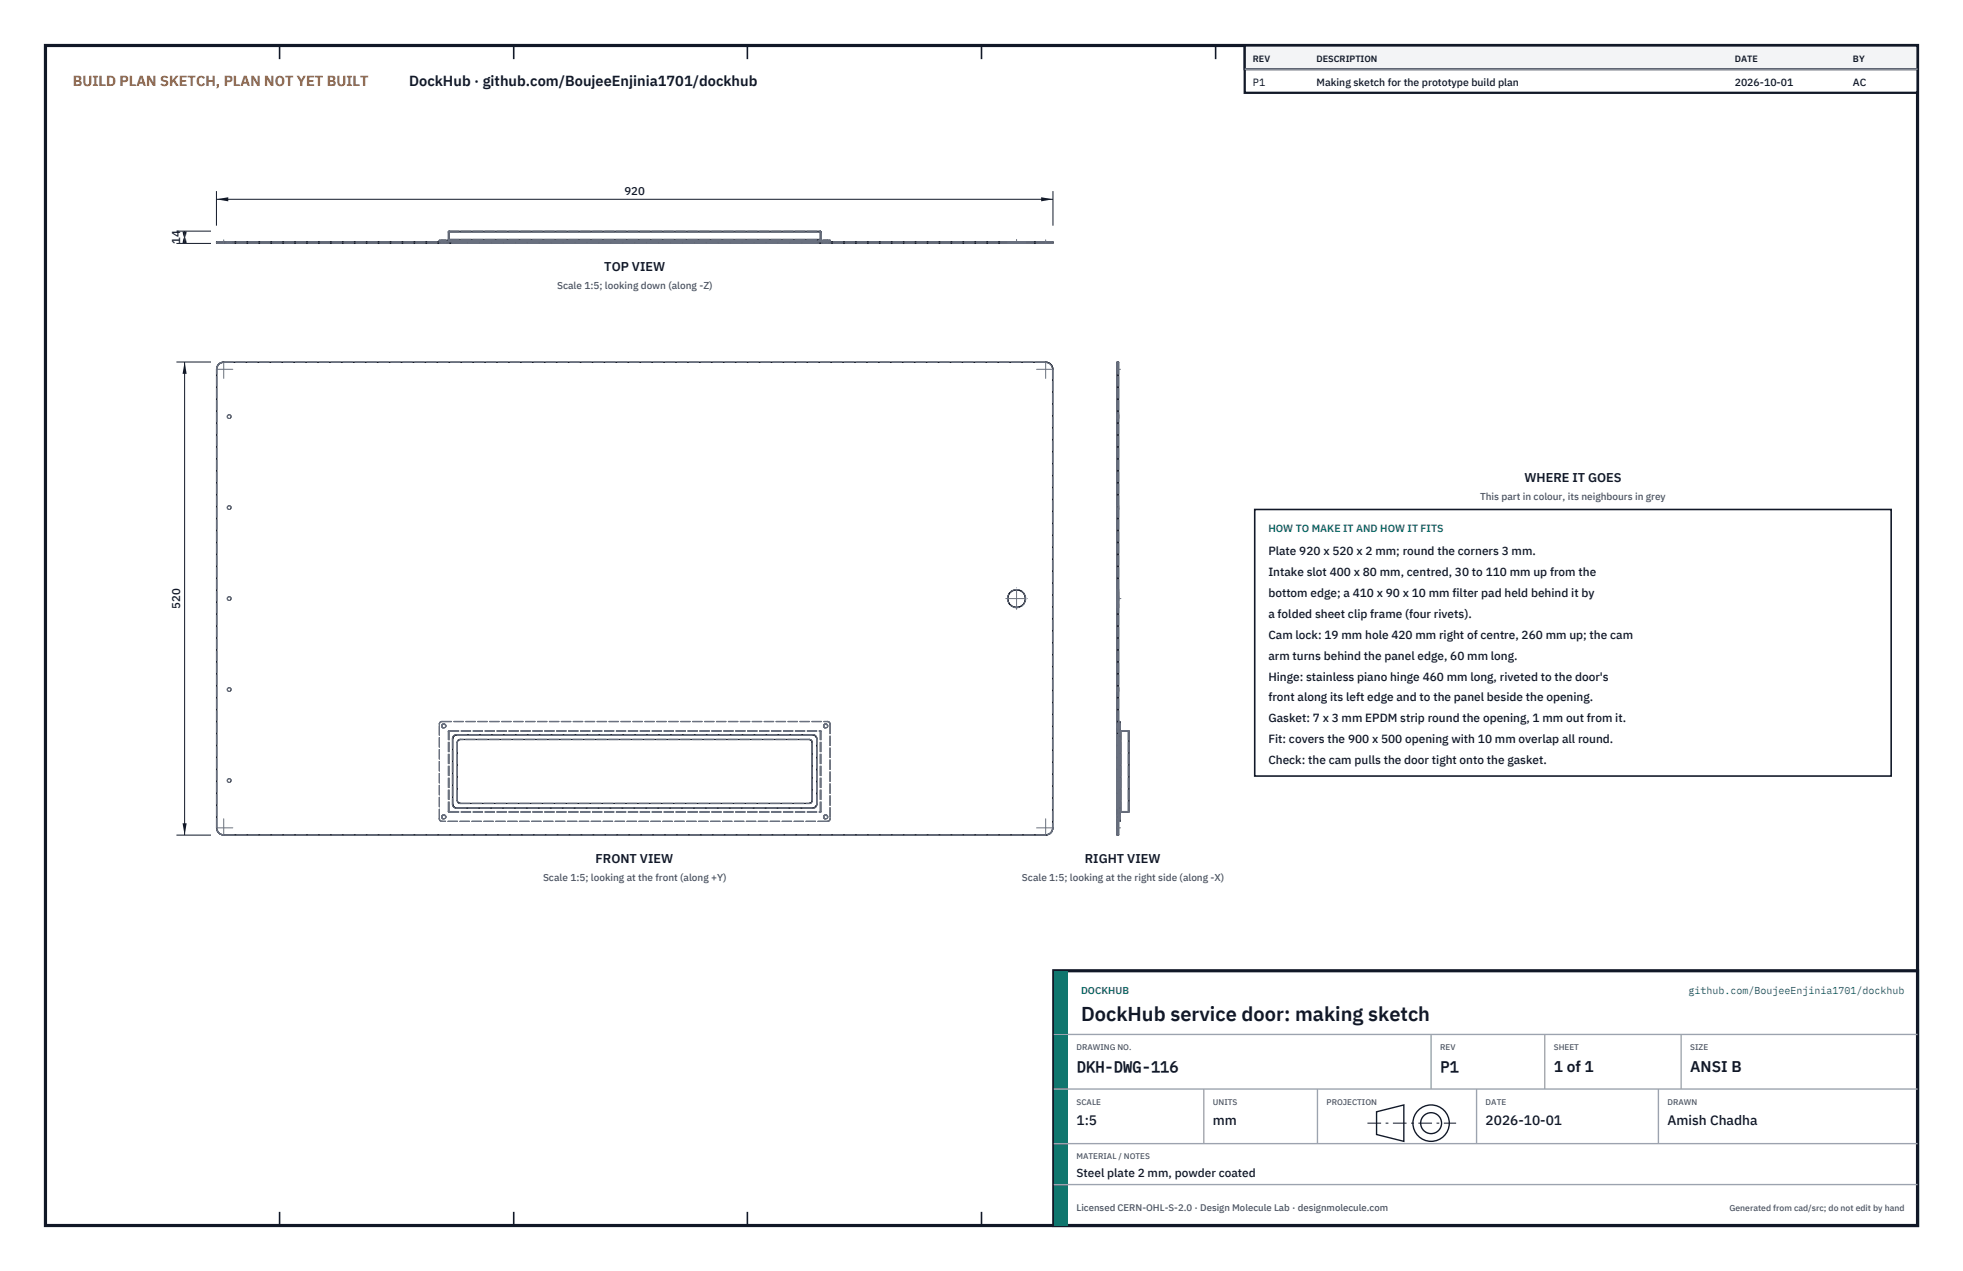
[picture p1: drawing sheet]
<svg xmlns="http://www.w3.org/2000/svg" width="432mm" height="279mm" viewBox="0 0 432 279" stroke-linecap="round" stroke-linejoin="round" font-family="sans-serif">
<path d="M10 10h411.8v259.4h-411.8z" fill="none" stroke="#111827" stroke-width=".7" stroke-linecap="butt"/>
<g fill="none" stroke="#111827" stroke-width=".35">
<path d="M61.5 10v3M113 10v3M164.4 10v3M215.9 10v3M267.4 10v3M318.9 10v3M370.3 10v3M61.5 266.4v3M113 266.4v3M164.4 266.4v3M215.9 266.4v3M267.4 266.4v3"/>
<path d="M318.9 266.4v3M370.3 266.4v3"/>
</g>
<g fill="none" stroke="#111727" stroke-width=".22">
<path d="M47.6 53.2h184M47.6 53.4h184M47.6 53.2v.2M49.2 53.1v.4M96.6 53.1h.1M96.6 53.1h.6M96.6 52.9h.6M96.6 52.9v.2M97.2 52.8l-.6 .1M97.2 53.1h.1M97.2 52.8v.1M97.2 52.8h84.8"/>
<path d="M97.2 53.1h85.4M97.2 52.9h85.4M97.2 52.9v.2M98.6 52.6l.2 .2v-.2M98.6 52.6h.2M98.6 51h.2M98.6 51v1.6M98.8 50.8l-.2 .2M98.8 50.8v.2M98.8 50.8h81.6M98.8 52.6h81.6M98.8 51v1.6"/>
<path d="M98.8 51h81.6M180.4 52.6v.2l.2-.2M180.4 50.8l.2 .2M180.4 52.6h.2M180.4 51h.2M180.4 50.8v.2M180.4 51v1.6M180.6 51v1.6M182 52.8l.6 .1M182 52.8v.3M182.6 53.1h.1M182.6 52.9v.2"/>
<path d="M230 53.1v.4M231.6 53.2v.2M49.2 79.6a1.6 1.6 0 0 0-1.6 1.6M49.2 79.7a1.5 1.5 0 0 0-1.5 1.5M49.2 79.6v.1M49.2 79.6h180.8M49.2 79.7h180.8M230 79.6a1.6 1.6 0 0 1 1.6 1.6M230 79.7a1.5 1.5 0 0 1 1.5 1.5M230 79.6v.1M245.8 79.6v104M245.8 79.6h.2"/>
<path d="M246 79.6v104M47.6 81.2h.1M47.6 81.2v100.8M47.7 81.2v100.8M231.5 81.2h.1M231.5 81.2v100.8M231.6 81.2v100.8M245.7 81.2h.4M246.1 159.2h.1M246.1 158.6h.1M246.1 158.6v.6M246.1 158.6h.2"/>
<path d="M246.1 159.2v21.4M246.1 159.2h.2M246.3 158.6l.1 .6M246.3 158.6v.6M246.3 159.2h.1M246.3 159.2v21.4M246.4 159.2v20.8M99.5 176.8a.9 .9 0 0 0 .9 .9M99.5 176.8h.1M99.5 162.4h.1M99.5 162.4v14.4M99.6 176.8l.2 .6 .6 .2"/>
<path d="M99.6 162.4v14.4M100.4 161.6a.8 .8 0 0 0-.8 .8M100.4 161.5a.9 .9 0 0 0-.9 .9M100.4 177.6v.1M100.4 161.5v.1M100.4 177.6h78.4M100.4 161.6h78.4M100.4 177.7h78.4M100.4 161.5h78.4M100.6 176l.1 .5 .5 .1M100.6 176h.1M100.6 163.2h.1"/>
<path d="M100.6 163.2v12.8M100.6 176a.6 .6 0 0 0 .6 .6M101.2 162.6a.6 .6 0 0 0-.6 .6M101.2 162.5l-.5 .2-.1 .5M101.2 176.6h.1M101.2 162.5v.1M101.2 176.6h76.8M101.2 162.6h76.8M101.2 162.5h76.8M178 162.6a.6 .6 0 0 1 .6 .6M178 162.5l.5 .2 .2 .5M178 176.6h.1"/>
<path d="M178 162.5v.1M178.6 176a.6 .6 0 0 1-.6 .6M178.6 176h.1M178.6 163.2h.1M178.6 163.2v12.8M178.7 176l-.2 .5-.5 .1M178.7 163.2v12.8M178.8 161.6l.6 .2 .2 .6M178.8 161.5a.9 .9 0 0 1 .9 .9M178.8 177.6v.1M178.8 161.5v.1M179.6 176.8a.8 .8 0 0 1-.8 .8"/>
<path d="M179.6 176.8h.1M179.6 162.4h.1M179.6 162.4v14.4M179.7 176.8a.9 .9 0 0 1-.9 .9M179.7 162.4v14.4M246.1 180h.3M246.4 180l-.1 .6M246.6 178.4h-.2l.2 .2M246.6 160.6l-.2 .2h.2M246.6 178.4v.2M246.6 160.6v.2M246.6 178.6h1.6"/>
<path d="M246.6 160.6h1.6M246.6 160.8v17.6M246.6 178.4h1.6M246.6 160.8h1.6M248.2 160.6l.2 .2M248.2 178.4v.2M248.2 160.6v.2M248.2 178.4h.2M248.2 160.8h.2M248.2 160.8v17.6M248.4 178.4l-.2 .2M248.4 160.8v17.6"/>
<path d="M47.6 182a1.6 1.6 0 0 0 1.6 1.6M47.6 182h.1M47.7 182a1.5 1.5 0 0 0 1.5 1.5M49.2 183.5v.1M49.2 183.6h180.8M49.2 183.5h180.8M230 183.5v.1M231.5 182a1.5 1.5 0 0 1-1.5 1.5M231.5 182h.1M231.6 182a1.6 1.6 0 0 1-1.6 1.6M245.7 182h.4M245.8 183.6h.2"/>
<path d="M246.1 180.5v.1M246.1 180.6h.2"/>
<circle cx="50.4" cy="91.6" r=".42"/>
<circle cx="50.4" cy="111.6" r=".42"/>
<circle cx="50.4" cy="131.6" r=".42"/>
<circle cx="223.6" cy="131.6" r="1.91"/>
<circle cx="223.6" cy="131.6" r="2"/>
<circle cx="50.4" cy="151.6" r=".42"/>
<circle cx="97.6" cy="159.6" r=".42"/>
<circle cx="181.6" cy="159.6" r=".42"/>
<circle cx="50.4" cy="171.6" r=".42"/>
<circle cx="97.6" cy="179.6" r=".42"/>
<circle cx="181.6" cy="179.6" r=".42"/>
</g>
<g fill="none" stroke="#6a7180" stroke-width=".22" stroke-dasharray="2.1 .5">
<path d="M47.6 53.2v.2M49.2 53.1h-1.5M49.2 53.5h-1.5M49.2 53.2h-1.6M49.2 53.4h-1.6M49.2 53.2v.2M49.2 53.2v-.1M49.2 53.4v.1M50 53.1h.8M50 53.5h.8M50 53.1v.4M50.8 53.1h-.8"/>
<path d="M50.8 53.5h-.8M50.8 53.1v.4M96.6 53.1h.1M96.6 52.9v.2M96.6 52.9l.1-.1M96.7 53.1h.5M97.1 53.1h1M97.1 52.8h1M97.2 53.5h.8M97.2 53.1h.8M97.2 53.1v.4M97.2 53.1h-.1"/>
<path d="M97.2 53.1v-.2M97.2 52.9l-.1-.1M97.2 52.9h.8M97.2 53.1h-.5M97.2 53.1h84.8M97.2 53.1h.1M97.2 53.1h-.6M97.2 52.9h-.6M97.2 52.9v.2M97.2 52.9v-.1M98 53.5h-.8M98 53.1v.4"/>
<path d="M98 53.1h-.8M98 53.1h.1M98 52.9v.2M98 52.9l.1-.1M98 52.9h-.8M98.1 53.1h-1M98.1 52.8h-1M98.6 52.6l.2 .2M98.6 52.6v-1.6M98.6 51l.2-.2M98.8 52.8h81.6M98.8 50.8h81.6"/>
<path d="M98.8 52.6v.2M98.8 52.6h81.6M98.8 52.6h-.2M98.8 52.6v-1.6M98.8 51h81.6M98.8 51h-.2M98.8 51v-.2M99.5 53.5h.9M99.5 53.1h.9M99.6 53.4l-.1 .1M99.6 53.2v.2M99.6 53.2l-.1-.1"/>
<path d="M99.6 53.4h.8M99.6 53.2h.8M100.4 53.5h78.4M100.4 53.5h-.9M100.4 53.1h78.4M100.4 53.1h-.9M100.4 53.4v.1M100.4 53.4h78.4M100.4 53.4h-.8M100.4 53.2v.2M100.4 53.2h78.4M100.4 53.2h-.8"/>
<path d="M100.4 53.2v-.1M100.6 53.1h.6M100.6 52.8h.6M100.6 53.1h.1M100.6 52.9v.2M100.6 52.9v-.1M100.6 52.9h.6M101.2 53.1h76.8M101.2 53.1h-.6M101.2 52.8h76.8M101.2 52.8h-.6M101.2 53.1h.1"/>
<path d="M101.2 52.9v.2M101.2 52.9h76.8M101.2 52.9h-.6M101.2 52.9v-.1M178 53.1h.7M178 53.1h-76.8M178 52.8h.7M178 52.8h-76.8M178 53.1h.1M178 53.1h.6M178 52.9v.2M178 52.9h.6"/>
<path d="M178 52.9h-76.8M178 52.9v-.1M178.6 53.1h.1M178.6 52.9v.2M178.6 52.9l.1-.1M178.6 53.1h-.6M178.6 52.9h-.6M178.7 53.1h-.7M178.7 52.8h-.7M178.8 53.5h.9M178.8 53.5h-78.4M178.8 53.1h.9"/>
<path d="M178.8 53.1h-78.4M178.8 53.4v.1M178.8 53.4h.8M178.8 53.4h-78.4M178.8 53.2v.2M178.8 53.2h.8M178.8 53.2h-78.4M178.8 53.2v-.1M179.6 53.4l.1 .1M179.6 53.2v.2M179.6 53.2l.1-.1M179.6 53.4h-.8"/>
<path d="M179.6 53.2h-.8M179.7 53.5h-.9M179.7 53.1h-.9M180.4 52.6v.2M180.4 52.6v-1.6M180.4 52.6h.2M180.4 51v-.2M180.4 51h.2M180.6 52.6l-.2 .2M180.6 52.6v-1.6M180.6 51l-.2-.2M181.1 53.1h1"/>
<path d="M181.1 52.8h1M181.2 53.5h.8M181.2 53.1h.8M181.2 53.1v.4M181.2 53.1h-.1M181.2 53.1v-.2M181.2 52.9l-.1-.1M181.2 52.9h.8M182 53.1h-84.8M182 53.1h.6M182 52.8h-84.8M182 53.1h.1"/>
<path d="M182 52.9h-84.8M182 52.9v.2M182 52.9v-.1M182 53.5h-.8M182 53.1v.4M182 53.1h-.8M182 52.9l.1-.1M182 52.9h-.8M182.1 53.1h-1M182.1 52.8h-1M182.6 53.1h-.6M182.6 53.1h.1"/>
<path d="M182.6 52.9v.2M182.6 52.9v-.1M182.6 52.9h-.6M221.6 53.1h4M221.6 53.5h4M221.7 53.2l-.1-.1M221.7 53.4l-.1 .1M221.7 53.4v-.2M221.7 53.2h3.8M221.7 53.4h3.8M225.5 53.2l.1-.1M225.5 53.4l.1 .1"/>
<path d="M225.5 53.2v.2M225.5 53.2h-3.8M225.5 53.4h-3.8M225.6 53.1h-4M225.6 53.5h-4M230 53.1h-180.8M230 53.5h-180.8M230 53.2h-180.8M230 53.4h-180.8M230 53.2v.2M230 53.2v-.1M230 53.4v.1"/>
<path d="M231.5 53.1h-1.5M231.5 53.5h-1.5M231.6 53.2v.2M231.6 53.2h-1.6M231.6 53.4h-1.6M49.2 79.6h180.8M49.2 79.7h180.8M49.2 79.6v.1M230 79.7a1.5 1.5 0 0 1 1.5 1.5M230 79.6v.1M245.8 79.6l-.1 .1M246 79.6h-.2"/>
<path d="M246 79.6l.1 .1M47.6 81.2a1.6 1.6 0 0 1 1.6-1.6M47.6 81.2h.1M47.7 81.2a1.5 1.5 0 0 1 1.5-1.5M231.5 81.2v100.8M231.6 81.2v100.8M231.6 81.2h-.1M245.7 81.2v-1.5M245.7 91.6v-.4M245.7 91.2v.8M245.7 92v-.4M245.8 81.2h-.1"/>
<path d="M245.8 81.2v-1.6M246 81.2h-.2M246 81.2h.1M246 81.2v-1.6M246.1 81.2v-1.5M246.1 91.6v-.4M246.1 91.2v.8M246.1 92v-.4M246.1 91.2h-.4M246.1 92h-.4M245.7 111.6v-.4M245.7 111.2v.8"/>
<path d="M245.7 112v-.4M246.1 111.6v-.4M246.1 111.2v.8M246.1 112v-.4M246.1 111.2h-.4M246.1 112h-.4M245.7 131.6v-.4M245.7 131.2v.8M245.7 132v-.4M245.7 131.6v-2M245.7 129.6v4M245.7 133.6v-2"/>
<path d="M245.8 129.7l-.1-.1M245.8 133.5l-.1 .1M245.8 133.5h.2M245.8 129.7h.2M245.8 131.6v-1.9M245.8 129.7v3.8M245.8 133.5v-1.9M246 129.7l.1-.1M246 133.5l.1 .1M246 131.6v-1.9M246 129.7v3.8M246 133.5v-1.9"/>
<path d="M246.1 131.6v-.4M246.1 131.2v.8M246.1 132v-.4M246.1 131.6v-2M246.1 129.6v4M246.1 133.6v-2M246.1 131.2h-.4M246.1 132h-.4M96.6 159.2a.6 .6 0 0 1 .6-.6M96.6 159.2h.1M96.7 159.2v-.3l.5-.3M97.2 158.6h84.8"/>
<path d="M97.2 158.6h.1M182 158.6l.3 .1 .3 .5M182 158.6a.6 .6 0 0 1 .6 .6M182 158.6h.1M182.6 159.2v20.8M182.6 159.2h.1M245.7 159.6v-.4M245.7 159.2v.8M245.7 151.6v-.4M245.7 151.2v.8M245.7 152v-.4M246.1 151.6v-.4"/>
<path d="M246.1 151.2v.8M246.1 152v-.4M246.1 159.2v20.8M246.1 158.6v.6M246.1 159.2v-.6M246.1 159.6v-.4M246.1 159.2v.8M246.1 159.6v-.5M246.1 159.1v1M246.1 151.2h-.4M246.1 152h-.4M246.1 159.2h-.4"/>
<path d="M246.1 158.6h.1M246.1 159.2v-.1M246.1 159.2h.2M246.1 159.2h.1M246.3 158.6h-.2M246.3 158.6h.1M246.3 159.2l.1-.1M246.3 159.2v-.6M246.3 159.2h-.2M246.3 159.2h.1M246.3 159.6v-.4M246.3 159.2v.8"/>
<path d="M246.4 159.6v-.5M246.4 159.1v1M96.6 180v-20.8M96.6 180h.1M96.7 180v-20.8M98.6 178.4v-17.6M98.6 160.8l.2-.2M98.6 178.4h.2M98.6 160.8h.2M98.8 178.4h81.6M98.8 160.8h81.6M98.8 178.4v-17.6"/>
<path d="M98.8 178.6h81.6M98.8 160.6h81.6M98.8 178.6l-.2-.2M98.8 160.6l-.2 .2M98.8 178.6v-.2M98.8 160.6v.2M98.8 160.8v-.2M98.8 160.8h-.2M99.5 176.8a.9 .9 0 0 0 .9 .9M99.5 162.4v14.4M99.6 162.4v14.4M99.6 176.8h-.1"/>
<path d="M99.6 162.4h-.1M100.4 177.6h78.4M100.4 177.7h78.4M100.4 161.5a.9 .9 0 0 0-.9 .9M100.4 177.6v.1M100.4 161.6v-.1M100.6 176l.1 .5 .5 .1M100.6 163.2v12.8M100.6 176h.1M100.6 163.2h.1M101.2 176.6h76.8M101.2 162.5l-.5 .2-.1 .5"/>
<path d="M101.2 176.6h.1M101.2 162.6v-.1M178 162.6h-76.8M178 176.6l.5-.1 .2-.5M178 162.5h-76.8M178 176.6h.1M178 162.6v-.1M178.6 176v-12.8M178.6 176h.1M178.6 163.2h.1M178.7 176v-12.8M178.7 163.2l-.2-.5-.5-.2"/>
<path d="M178.8 161.6h-78.4M178.8 177.7a.9 .9 0 0 0 .9-.9M178.8 161.5h-78.4M178.8 177.6v.1M178.8 161.6v-.1M179.6 176.8v-14.4M179.6 176.8h.1M179.6 162.4h.1M179.7 176.8v-14.4M179.7 162.4a.9 .9 0 0 0-.9-.9M180.4 178.4v-17.6M180.4 178.6l.2-.2"/>
<path d="M180.4 160.6l.2 .2M180.4 178.6v-.2M180.4 160.6v.2M180.4 160.8h.2M180.4 160.8v-.2M180.6 178.4v-17.6M180.6 160.8l-.2-.2M180.6 178.4h-.2M180.6 160.8h-.2M182.6 180l-.3 .5h-.3M182.6 180a.6 .6 0 0 1-.6 .6M182.6 180h.1"/>
<path d="M245.7 171.6v-.4M245.7 171.2v.8M245.7 172v-.4M245.7 179.6v-.4M245.7 179.2v.8M245.7 160v-.4M245.7 176.8v.9M245.7 162.4v14.4M245.7 161.5v.9M245.7 177.7v-.9M245.7 176.8v-14.4M245.7 162.4v-.9"/>
<path d="M245.8 177.6l-.1 .1M245.8 161.6l-.1-.1M245.8 176.8h-.1M245.8 176.8v.8M245.8 162.4h-.1M245.8 162.4v14.4M245.8 161.6v.8M245.8 177.6v-.8M245.8 176.8v-14.4M245.8 162.4v-.8M246 177.6h-.2M246 161.6h-.2"/>
<path d="M246 177.6l.1 .1M246 161.6l.1-.1M246 176.8h-.2M246 176.8v.8M246 162.4v14.4M246 162.4h-.2M246 161.6v.8M246 177.6v-.8M246 176.8v-14.4M246 162.4v-.8M246 176.8h.1M246 162.4h.1"/>
<path d="M246.1 171.6v-.4M246.1 171.2v.8M246.1 172v-.4M246.1 180v.5M246.1 180v-20.8M246.1 179.6v-.4M246.1 179.2v.8M246.1 160v-.4M246.1 179.6v-.5M246.1 179.1v1M246.1 160.1v-.5M246.1 176.8v.9"/>
<path d="M246.1 162.4v14.4M246.1 161.5v.9M246.1 177.7v-.9M246.1 176.8v-14.4M246.1 162.4v-.9M246.1 176v.6M246.1 163.2v12.8M246.1 162.5v.7M246.1 176.6v-.6M246.1 176v-12.8M246.1 163.2v-.7M246.1 171.2h-.4"/>
<path d="M246.1 172h-.4M246.1 179.2h-.4M246.1 160h-.4M246.1 176.6h.1M246.1 162.6v-.1M246.1 179.2v-.1M246.1 160v.1M246.1 179.2h.2M246.1 160h.2M246.1 180h.1M246.1 176h.1M246.1 163.2h.1"/>
<path d="M246.1 162.6v.6M246.1 163.2v-.6M246.3 176.6h-.2M246.3 162.6h-.2M246.3 176.6h.1M246.3 162.6l.1-.1M246.3 179.2l.1-.1M246.3 160l.1 .1M246.3 180h-.2M246.3 180v-20.8M246.3 180h.1M246.3 179.6v-.4"/>
<path d="M246.3 179.2v.8M246.3 160v-.4M246.3 176h-.2M246.3 176v.6M246.3 163.2v12.8M246.3 163.2h-.2M246.3 162.6v.6M246.3 176.6v-.6M246.3 176v-12.8M246.3 163.2v-.6M246.3 176h.1M246.3 163.2h.1"/>
<path d="M246.4 180v-20.8M246.4 179.6v-.5M246.4 179.1v1M246.4 160.1v-.5M246.4 178.4v-17.6M246.4 176v.6M246.4 163.2v12.8M246.4 162.5v.7M246.4 176.6v-.6M246.4 176v-12.8M246.4 163.2v-.7M246.6 178.6l-.2-.2"/>
<path d="M246.6 178.6h1.6M246.6 160.6l-.2 .2M246.6 160.6h1.6M246.6 178.4v-17.6M246.6 178.4h-.2M246.6 160.8h-.2M246.6 178.6v-.2M246.6 160.6v.2M246.6 178.4h1.6M246.6 160.8h1.6M248.2 178.6l.2-.2M248.2 178.4v-17.6"/>
<path d="M248.2 178.6v-.2M248.2 160.8v-.2M248.2 178.4h.2M248.4 178.4v-17.6M248.4 160.8l-.2-.2M248.4 160.8h-.2M47.6 182v-100.8M47.6 182h.1M47.7 182v-100.8M49.2 183.6a1.6 1.6 0 0 1-1.6-1.6M49.2 183.6v-.1M49.2 183.5a1.5 1.5 0 0 1-1.5-1.5"/>
<path d="M97.2 180.5h-.3l-.2-.5M97.2 180.6a.6 .6 0 0 1-.6-.6M97.2 180.6v-.1M182 180.5h-84.8M182 180.6h-84.8M182 180.6v-.1M230 183.6h-180.8M230 183.5h-180.8M230 183.6v-.1M231.5 182a1.5 1.5 0 0 1-1.5 1.5M231.6 182a1.6 1.6 0 0 1-1.6 1.6M231.6 182h-.1"/>
<path d="M245.7 182v-100.8M245.7 183.5v-1.5M245.7 180v-.4M245.8 183.6l-.1-.1M245.8 182v-100.8M245.8 183.6v-1.6M245.8 182h-.1M246 183.6h-.2M246 183.6l.1-.1M246 182h-.2M246 182v-100.8M246 183.6v-1.6"/>
<path d="M246 182h.1M246.1 182v-100.8M246.1 183.5v-1.5M246.1 180.5v-.5M246.1 180v-.4M246.1 180.1v-.5M246.1 180h-.4M246.1 180.6v-.1M246.1 180v.1M246.1 180h.2M246.1 180.6v-.6M246.3 180.6h-.2"/>
<path d="M246.3 180.6l.1-.1M246.3 180l.1 .1M246.3 180.6v-.6M246.3 180v-.4M246.4 180.1v-.5"/>
<circle cx="50.4" cy="91.6" r=".42"/>
<circle cx="50.4" cy="111.6" r=".42"/>
<circle cx="50.4" cy="131.6" r=".42"/>
<circle cx="223.6" cy="131.6" r="2"/>
<circle cx="50.4" cy="151.6" r=".42"/>
<circle cx="97.6" cy="159.6" r=".48"/>
<circle cx="97.6" cy="159.6" r=".42"/>
<circle cx="181.6" cy="159.6" r=".48"/>
<circle cx="181.6" cy="159.6" r=".42"/>
<circle cx="50.4" cy="171.6" r=".42"/>
<circle cx="97.6" cy="179.6" r=".48"/>
<circle cx="97.6" cy="179.6" r=".42"/>
<circle cx="181.6" cy="179.6" r=".48"/>
<circle cx="181.6" cy="179.6" r=".42"/>
</g>
<g fill="none" stroke="#6a7180" stroke-width=".22" stroke-dasharray="4.2 .5 0 .5">
<path d="M49.2 53.5v-.8M223.6 53.5v-.9M230 53.5v-.8M47.6 81.2h3.6M49.2 83.2v-3.6M228 81.2h3.6M230 83.2v-3.6M245.7 81.2h.8M221.2 131.6h4.8M223.6 134v-4.8M245.7 131.6h.9M47.6 182h3.6"/>
<path d="M49.2 183.6v-3.6M228 182h3.6M230 183.6v-3.6M245.7 182h.8"/>
</g>
<path d="M47.6 42v7.6M47.6 43.8h184M231.6 42v7.6" fill="none" stroke="#111827" stroke-width=".22"/>
<path d="M47.6 43.8l2.6-.4v.9zM229 43.4v.9l2.6-.5z" fill="#111827"/>
<path d="M38.8 50.8h7.6M38.8 53.5h7.6M40.6 50.8v2.7" fill="none" stroke="#111827" stroke-width=".22"/>
<path d="M40.6 50.8l-.4 2.6h.9zM40.2 50.9h.9l-.5 2.6z" fill="#111827"/>
<path d="M38.8 79.6h7.6M40.6 79.6v104M38.8 183.6h7.6" fill="none" stroke="#111827" stroke-width=".22"/>
<path d="M40.6 79.6l-.4 2.6h.9zM40.2 181h.9l-.5 2.6z" fill="#111827"/>
<path d="M276 112h140v58.6h-140z" fill="#fff" stroke="#111827" stroke-width=".35"/>
<path d="M273.8 10h148v10.4h-148z" fill="#fff" stroke="#111827" stroke-width=".5"/>
<path d="M273.8 10h148v5.2h-148z" fill="#f3f4f6" stroke="#111827" stroke-width=".5"/>
<path d="M273.8 15.2h148" fill="none" stroke="#9ca3af" stroke-width=".3"/>
<path d="M231.8 213.4h190v56h-190z" fill="#fff" stroke="#111827" stroke-width=".7" stroke-linecap="butt"/>
<path d="M231.8 213.4h3v56h-3z" fill="#0f766e"/>
<path d="M231.8 227.4h190M231.8 239.4h190M264.8 239.4v12M289.8 239.4v12M314.8 227.4v12M324.8 239.4v12M339.8 227.4v12M364.8 239.4v12M369.8 227.4v12M231.8 251.4h190M231.8 260.4h190" fill="none" stroke="#9ca3af" stroke-width=".3"/>
<g fill="none" stroke="#111827" stroke-width=".3">
<path d="M302.8 244.4l6-1.5v8l-6-1.5z"/>
<circle cx="314.8" cy="246.9" r="4"/>
<circle cx="314.8" cy="246.9" r="2.3"/>
</g>
<path d="M300.8 246.9h19.5" fill="none" stroke="#111827" stroke-width=".22" stroke-dasharray="3 1 .6 1" stroke-linecap="butt"/>
<text font-size="4.4" fill="#111827" x="237.8" y="224.4">DockHub service door: making sketch</text>
<g font-size="3.4" fill="#111827">
<text x="236.8" y="235.6">DKH-DWG-116</text>
<text x="316.8" y="235.6">P1</text>
<text x="341.8" y="235.6">1 of 1</text>
<text x="371.8" y="235.6">ANSI B</text>
</g>
<text font-size="3.2" fill="#b45309" x="16" y="19">BUILD PLAN SKETCH, PLAN NOT YET BUILT</text>
<text font-size="3.2" fill="#111827" x="90" y="19">DockHub · github.com/BoujeeEnjinia1701/dockhub</text>
<g font-size="3" fill="#111827">
<text x="236.8" y="247.2">1:5</text>
<text x="266.8" y="247.2">mm</text>
<text x="326.8" y="247.2">2026-10-01</text>
<text x="366.8" y="247.2">Amish Chadha</text>
</g>
<g font-size="2.8" fill="#111827">
<text x="132.9" y="59.6">TOP VIEW</text>
<text x="335.3" y="106">WHERE IT GOES</text>
<text x="131" y="189.6">FRONT VIEW</text>
<text x="238.6" y="189.6">RIGHT VIEW</text>
</g>
<g font-size="2.6" fill="#111827">
<text x="279" y="122">Plate 920 x 520 x 2 mm; round the corners 3 mm.</text>
<text x="279" y="126.6">Intake slot 400 x 80 mm, centred, 30 to 110 mm up from the</text>
<text x="279" y="131.2">bottom edge; a 410 x 90 x 10 mm filter pad held behind it by</text>
<text x="279" y="135.8">a folded sheet clip frame (four rivets).</text>
<text x="279" y="140.4">Cam lock: 19 mm hole 420 mm right of centre, 260 mm up; the cam</text>
<text x="279" y="145">arm turns behind the panel edge, 60 mm long.</text>
<text x="279" y="149.6">Hinge: stainless piano hinge 460 mm long, riveted to the door's</text>
<text x="279" y="154.2">front along its left edge and to the panel beside the opening.</text>
<text x="279" y="158.8">Gasket: 7 x 3 mm EPDM strip round the opening, 1 mm out from it.</text>
<text x="279" y="163.4">Fit: covers the 900 x 500 opening with 10 mm overlap all round.</text>
<text x="279" y="168">Check: the cam pulls the door tight onto the gasket.</text>
<text x="236.8" y="258.8">Steel plate 2 mm, powder coated</text>
</g>
<g font-size="2.5" fill="#111827">
<text x="137.4" y="42.8">920</text>
<text x="39.6" y="53.7" transform="rotate(-90 39.6 53.7)">14</text>
<text x="39.6" y="133.9" transform="rotate(-90 39.6 133.9)">520</text>
</g>
<g font-size="2.3" fill="#111827">
<text x="275.6" y="18.8">P1</text>
<text x="289.6" y="18.8">Making sketch for the prototype build plan</text>
<text x="381.6" y="18.8">2026-10-01</text>
<text x="407.6" y="18.8">AC</text>
</g>
<text font-size="2.3" fill="#0f766e" x="279" y="117">HOW TO MAKE IT AND HOW IT FITS</text>
<g font-size="2.2" fill="#4b5563">
<text x="122.5" y="63.5">Scale 1:5; looking down (along -Z)</text>
<text x="325.6" y="110">This part in colour, its neighbours in grey</text>
<text x="119.4" y="193.6">Scale 1:5; looking at the front (along +Y)</text>
<text x="224.8" y="193.6">Scale 1:5; looking at the right side (along -X)</text>
</g>
<g font-size="2.2" fill="#0f766e">
<text x="237.8" y="218.4">DOCKHUB</text>
<text x="371.4" y="218.4">github.com/BoujeeEnjinia1701/dockhub</text>
</g>
<text font-size="2.1" fill="#4b5563" x="236.8" y="266.2">Licensed CERN-OHL-S-2.0 · Design Molecule Lab · designmolecule.com</text>
<g font-size="2" fill="#111827">
<text x="275.6" y="13.6">REV</text>
<text x="289.6" y="13.6">DESCRIPTION</text>
<text x="381.6" y="13.6">DATE</text>
<text x="407.6" y="13.6">BY</text>
</g>
<text font-size="1.9" fill="#4b5563" x="380.4" y="266.2">Generated from cad/src; do not edit by hand</text>
<g font-size="1.8" fill="#4b5563">
<text x="236.8" y="230.8">DRAWING NO.</text>
<text x="316.8" y="230.8">REV</text>
<text x="341.8" y="230.8">SHEET</text>
<text x="371.8" y="230.8">SIZE</text>
<text x="236.8" y="242.8">SCALE</text>
<text x="266.8" y="242.8">UNITS</text>
<text x="291.8" y="242.8">PROJECTION</text>
<text x="326.8" y="242.8">DATE</text>
<text x="366.8" y="242.8">DRAWN</text>
<text x="236.8" y="254.8">MATERIAL / NOTES</text>
</g>
</svg>
